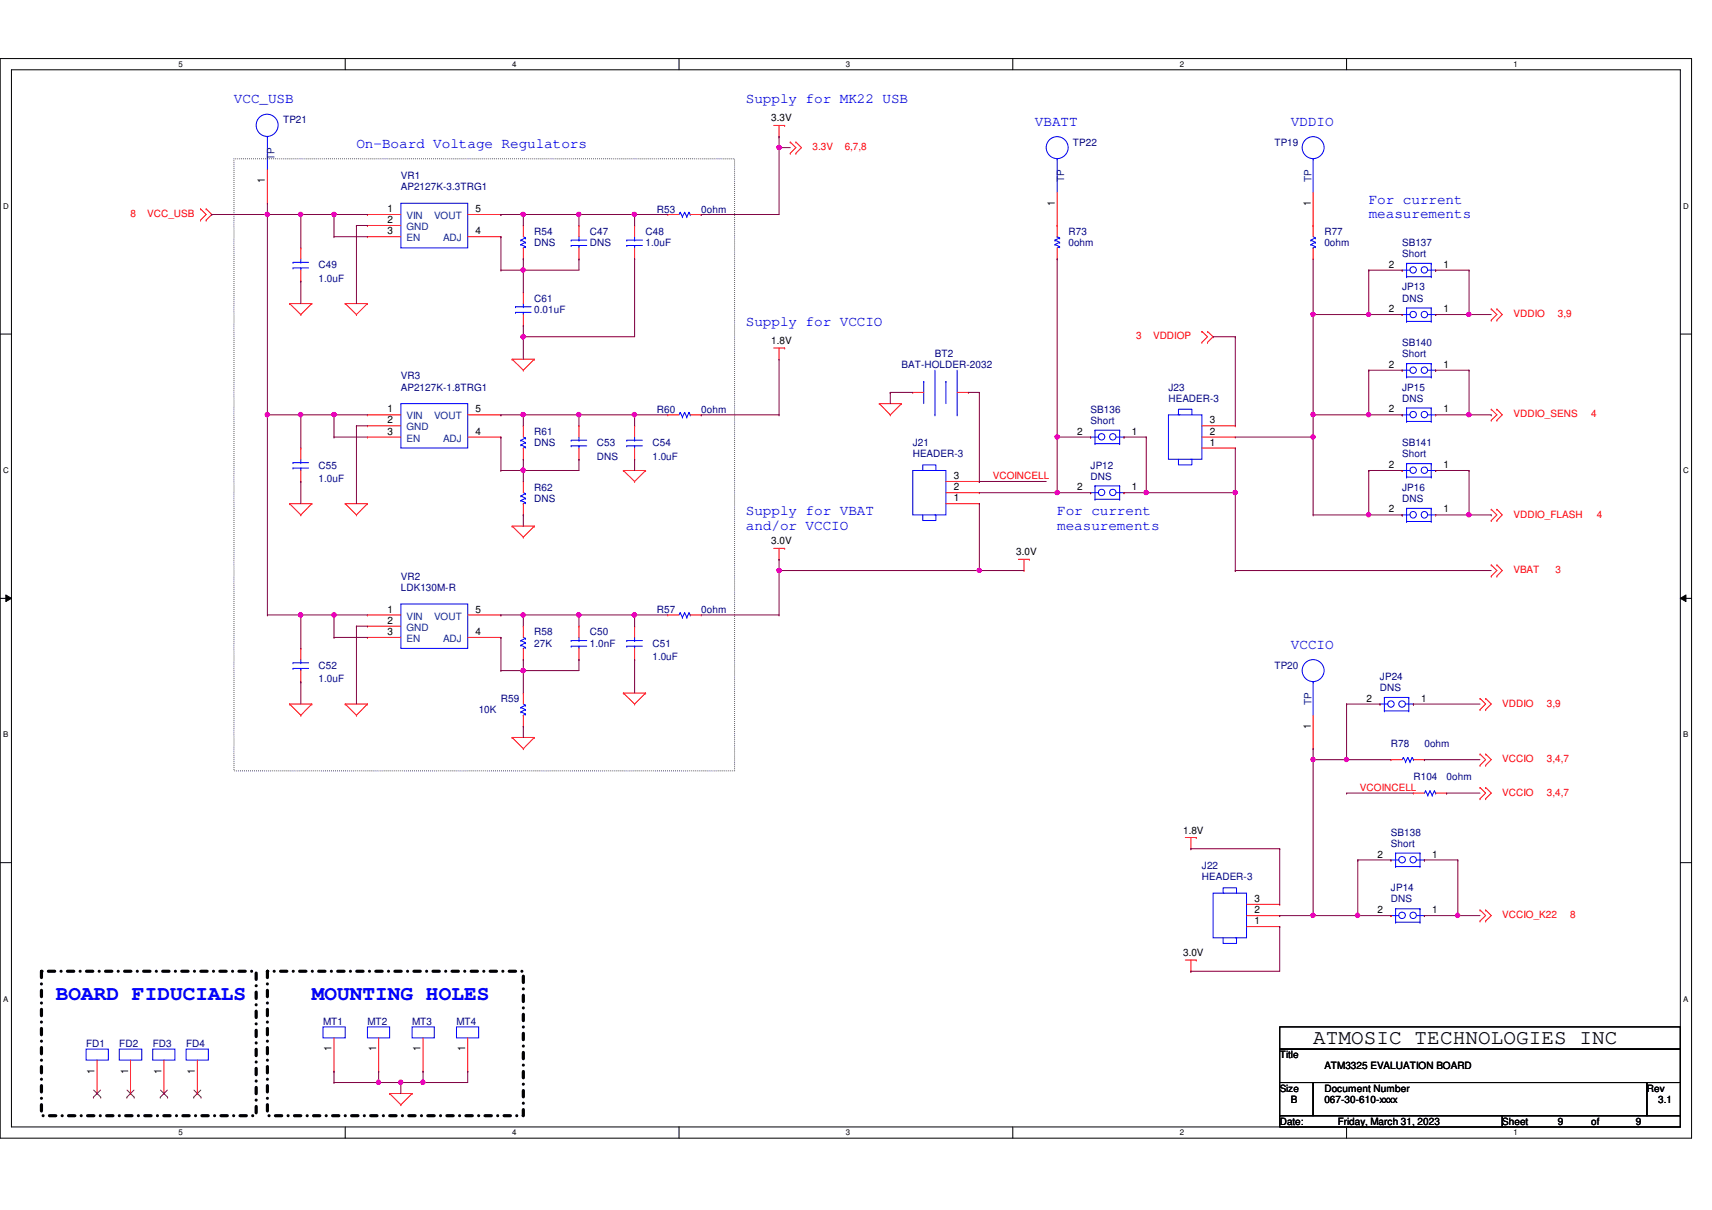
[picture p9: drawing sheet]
<svg xmlns="http://www.w3.org/2000/svg" width="297mm" height="210mm" viewBox="0 0 297 210" stroke-linecap="round" stroke-linejoin="round" font-family="sans-serif">
<path d="M0 10.2h293.5v187.2h-293.5zM2 12.1h289.5v183.4h-289.5z" fill="none" stroke="#000" stroke-width=".17"/>
<g fill="#fff">
<path d="M30.9 10.4h.8v1.5h-.8z"/>
<path d="M30.9 195.7h.8v1.5h-.8z"/>
</g>
<path d="M59.9 10.2v1.9M59.9 195.5v1.9" fill="none" stroke="#000" stroke-width=".17"/>
<g fill="#fff">
<path d="M88.9 10.4h.7v1.5h-.7z"/>
<path d="M88.9 195.7h.7v1.5h-.7z"/>
</g>
<path d="M117.8 10.2v1.9M117.8 195.5v1.9" fill="none" stroke="#000" stroke-width=".17"/>
<g fill="#fff">
<path d="M146.8 10.4h.7v1.5h-.7z"/>
<path d="M146.8 195.7h.7v1.5h-.7z"/>
</g>
<path d="M175.7 10.2v1.9M175.7 195.5v1.9" fill="none" stroke="#000" stroke-width=".17"/>
<g fill="#fff">
<path d="M204.7 10.4h.7v1.5h-.7z"/>
<path d="M204.7 195.7h.7v1.5h-.7z"/>
</g>
<path d="M233.6 10.2v1.9M233.6 195.5v1.9" fill="none" stroke="#000" stroke-width=".17"/>
<g fill="#fff">
<path d="M262.6 10.4h.8v1.5h-.8z"/>
<path d="M262.6 195.7h.8v1.5h-.8z"/>
<path d="M.5 35h1v1.5h-1z"/>
<path d="M292.1 35h.9v1.5h-.9z"/>
<path d="M.5 80.9h1v1.5h-1z"/>
<path d="M292.1 80.9h.9v1.5h-.9z"/>
</g>
<path d="M0 58h2M291.5 58h2" fill="none" stroke="#000" stroke-width=".17"/>
<g fill="#fff">
<path d="M.5 126.7h.9v1.5h-.9z"/>
<path d="M292.1 126.7h.8v1.5h-.8z"/>
</g>
<path d="M0 103.8h2M1 103.2l1 .6-1 .6zM291.5 103.8l1-.6v1.2zM291.5 103.8h2" fill="none" stroke="#000" stroke-width=".17"/>
<path d="M1 103.2l1 .6-1 .6zM291.5 103.8l1-.6v1.2z" fill="#000"/>
<g fill="#fff">
<path d="M.5 172.6h.9v1.5h-.9z"/>
<path d="M292.1 172.6h.8v1.5h-.8z"/>
</g>
<path d="M0 149.6h2M291.5 149.6h2M222 178.1h69.5v3.9h-69.5zM222 182h69.5v5.8h-69.5zM222 187.8h5.8v5.7h-5.8zM222 193.5h38.6v2h-38.6zM227.8 187.8h57.9v5.7h-57.9zM260.6 193.5h30.9v2h-30.9zM285.7 187.8h5.8v5.7h-5.8z" fill="none" stroke="#000" stroke-width=".17"/>
<path d="M7.2 168.5h37.2v25h-37.2zM46.4 168.5h44.4v25h-44.4z" fill="none" stroke="#000" stroke-width=".55" stroke-dasharray="1.1 1.1 0 1.1"/>
<path d="M40.6 27.6h86.9v106.1h-86.9z" fill="none" stroke="#000" stroke-width=".17" stroke-dasharray="0 .3"/>
<g fill="none" stroke="#f00" stroke-width=".17">
<path d="M34.8 36.2h.1M34.8 38.2h.1M34.8 36.2l1 1-1 1M35.8 38.2h.1M35.8 36.2h.1M35.8 36.2l.9 1-.9 1M46.4 35.3h.1M46.4 29.5v5.8M63.8 37.2h.1M63.8 39.1h.1M63.8 37.2h5.8M63.8 39.1h5.8"/>
<path d="M81.1 37.2h5.8M86.9 37.2h.1M90.8 39.1h.1M90.8 39.1v2M100.5 39.1h.1M100.5 39.1v2M110.1 39.1h.1M110.1 39.1v2M115.9 37.2h.1M115.9 37.2h1.9M119.8 37.2h1.9M121.7 37.2h.1"/>
<path d="M134.2 21.8h1.9M135.2 23.7h.1M135.2 21.8v1.9M136.1 21.8h.1M137.1 26.6h.1M137.1 24.6h.1M137.1 24.6l1 1-1 1M138.1 26.6h.1M138.1 24.6h.1M138.1 24.6l1 1-1 1M183.4 39.1h.1M183.4 33.4v7.7"/>
<path d="M227.8 39.1h.1M227.8 33.4v7.7M50.2 52.7h.1M50.2 52.7h3.9M50.2 52.7l2 1.9M52.2 54.6h.1M52.2 48.8h.1M52.2 43h.1M52.2 43v1.9M52.2 46.9v1.9M54.1 52.7h.1M54.1 52.7l-1.9 1.9"/>
<path d="M59.9 52.7h.1M59.9 52.7h3.9M59.9 52.7l1.9 1.9M61.8 54.6h.1M63.8 52.7h.1M63.8 41.1h.1M63.8 52.7l-2 1.9M63.8 41.1h5.8M81.1 41.1h5.8M86.9 41.1h.1M90.8 44.9h.1M90.8 56.5h.1"/>
<path d="M90.8 50.7h.1M90.8 43v1.9M90.8 50.7v2M90.8 54.6v1.9M100.5 44.9h.1M100.5 43v1.9M110.1 44.9h.1M110.1 43v1.9M183.4 44.9h.1M183.4 43v1.9M208.5 57.5h.1M208.5 59.4h.1"/>
<path d="M208.5 57.5l1 .9-1 1M209.5 59.4h.1M209.5 57.5h.1M209.5 57.5l1 .9-1 1M227.8 44.9h.1M227.8 43v1.9M243.3 54.6h.1M243.3 46.9h.1M249.1 54.6h.1M249.1 46.9h.1M258.7 55.5h.1M258.7 53.6h.1"/>
<path d="M258.7 53.6l1 1-1 .9M259.7 55.5h.1M259.7 53.6h.1M259.7 53.6l.9 1-.9 .9M52.2 77.7h.1M52.2 77.7v2M63.8 72h.1M63.8 73.9h.1M63.8 75.8h.1M63.8 72h5.8M63.8 73.9h5.8M63.8 75.8h5.8"/>
<path d="M81.1 72h5.8M81.1 75.8h5.8M86.9 75.8h.1M86.9 72h.1M88.9 62.3h.1M88.9 62.3h3.8M88.9 62.3l1.9 1.9M90.8 64.2h.1M90.8 73.9h.1M90.8 79.7h.1M90.8 73.9v1.9M90.8 77.7v2"/>
<path d="M92.7 62.3h.1M92.7 62.3l-1.9 1.9M100.5 79.7h.1M100.5 73.9h.1M100.5 73.9v1.9M100.5 77.7v2M110.1 79.7h.1M110.1 73.9h.1M110.1 73.9v1.9M110.1 77.7v2M115.9 72h.1M115.9 72h1.9"/>
<path d="M119.8 72h1.9M121.7 72h.1M134.2 60.4h1.9M135.2 62.3h.1M135.2 60.4v1.9M136.1 60.4h.1M152.6 70h.1M152.6 70h3.8M152.6 70l1.9 2M154.5 72h.1M156.4 70h.1M156.4 70l-1.9 2"/>
<path d="M158.4 68.1h.1M158.4 68.1h1.9M166.1 68.1h1.9M168 68.1h.1M189.2 75.8h.1M195 75.8h.1M208.5 73.9h5.8M208.5 75.8h5.8M208.5 77.7h5.8M214.3 77.7h.1M214.3 75.8h.1M214.3 73.9h.1"/>
<path d="M243.3 72h.1M243.3 64.2h.1M249.1 72h.1M249.1 64.2h.1M258.7 72.9h.1M258.7 71h.1M258.7 71l1 1-1 .9M259.7 72.9h.1M259.7 71h.1M259.7 71l.9 1-.9 .9M50.2 87.4h.1M50.2 87.4h3.9"/>
<path d="M50.2 87.4l2 1.9M52.2 89.3h.1M52.2 83.5h.1M52.2 81.6v1.9M54.1 87.4h.1M54.1 87.4l-1.9 1.9M59.9 87.4h.1M59.9 87.4h3.9M59.9 87.4l1.9 1.9M61.8 89.3h.1M63.8 87.4h.1M63.8 87.4l-2 1.9"/>
<path d="M88.9 91.3h.1M88.9 91.3h3.8M88.9 91.3l1.9 1.9M90.8 93.2h.1M90.8 83.5h.1M90.8 89.3h.1M90.8 83.5v2M90.8 87.4v1.9M92.7 91.3h.1M92.7 91.3l-1.9 1.9M108.2 81.6h.1M108.2 81.6h3.8"/>
<path d="M108.2 81.6l1.9 1.9M110.1 83.5h.1M112 81.6h.1M112 81.6l-1.9 1.9M134.2 95.1h1.9M135.2 97h.1M135.2 95.1v1.9M136.1 95.1h.1M164.1 87.4h5.8M164.1 85.5h5.8M164.1 83.5h5.8M169.9 87.4h.1"/>
<path d="M169.9 85.5h.1M169.9 83.5h.1M176.7 97h1.9M177.7 99h.1M177.7 97v2M178.6 97h.1M189.2 85.5h.1M195 85.5h.1M243.3 89.3h.1M243.3 81.6h.1M249.1 89.3h.1M249.1 81.6h.1"/>
<path d="M258.7 90.3h.1M258.7 88.3h.1M258.7 99.9h.1M258.7 98h.1M258.7 88.3l1 1-1 1M258.7 98l1 1-1 .9M259.7 90.3h.1M259.7 88.3h.1M259.7 99.9h.1M259.7 98h.1M259.7 88.3l.9 1-.9 1M259.7 98l.9 1-.9 .9"/>
<path d="M52.2 118.3h.1M52.2 112.5h.1M52.2 112.5v1.9M52.2 116.3v2M63.8 106.7h.1M63.8 108.6h.1M63.8 110.6h.1M63.8 106.7h5.8M63.8 108.6h5.8M63.8 110.6h5.8M81.1 106.7h5.8M81.1 110.6h5.8"/>
<path d="M86.9 110.6h.1M86.9 106.7h.1M90.8 108.6h.1M90.8 114.4h.1M90.8 108.6v2M90.8 112.5v1.9M100.5 114.4h.1M100.5 108.6h.1M100.5 108.6v2M100.5 112.5v1.9M110.1 114.4h.1M110.1 108.6h.1"/>
<path d="M110.1 108.6v2M110.1 112.5v1.9M115.9 106.7h.1M115.9 106.7h1.9M119.8 106.7h1.9M121.7 106.7h.1M50.2 122.1h.1M50.2 122.1h3.9M50.2 122.1l2 2M52.2 124.1h.1M54.1 122.1h.1M54.1 122.1l-1.9 2"/>
<path d="M59.9 122.1h.1M59.9 122.1h3.9M59.9 122.1l1.9 2M61.8 124.1h.1M63.8 122.1h.1M63.8 122.1l-2 2M88.9 127.9h.1M88.9 127.9h3.8M88.9 127.9l1.9 2M90.8 129.9h.1M90.8 120.2h.1M90.8 126h.1"/>
<path d="M90.8 120.2v1.9M90.8 124.1v1.9M92.7 127.9h.1M92.7 127.9l-1.9 2M108.2 120.2h.1M108.2 120.2h3.8M108.2 120.2l1.9 1.9M110.1 122.1h.1M112 120.2h.1M112 120.2l-1.9 1.9M227.8 129.9h.1M227.8 124.1v5.8"/>
<path d="M239.4 122.1h.1M241.3 131.8h.1M241.3 131.8h2M245.2 122.1h.1M245.2 137.6h.1M245.2 137.6h1.9M245.2 131.8h1.9M247.1 131.8h.1M249.1 137.6h1.9M251 137.6h.1M256.8 123.1h.1M256.8 121.2h.1"/>
<path d="M256.8 132.8h.1M256.8 130.8h.1M256.8 138.6h.1M256.8 136.6h.1M256.8 121.2l1 .9-1 1M256.8 130.8l1 1-1 1M256.8 136.6l1 1-1 1M257.8 123.1h.1M257.8 121.2h.1M257.8 132.8h.1M257.8 130.8h.1M257.8 138.6h.1"/>
<path d="M257.8 136.6h.1M257.8 121.2l.9 .9-.9 1M257.8 130.8l.9 1-.9 1M257.8 136.6l.9 1-.9 1M205.7 145.3h1.9M206.6 147.2h.1M206.6 145.3v1.9M207.6 145.3h.1M216.3 158.8h5.7M216.3 156.9h5.7M222 158.8h.1M222 156.9h.1"/>
<path d="M241.3 149.2h.1M241.3 158.8h.1M247.1 149.2h.1M247.1 158.8h.1M256.8 159.8h.1M256.8 157.9h.1M256.8 157.9l1 .9-1 1M257.8 159.8h.1M257.8 157.9h.1M257.8 157.9l.9 .9-.9 1M205.7 166.5h1.9M206.6 168.5h.1"/>
<path d="M206.6 166.5v2M207.6 166.5h.1M216.3 160.7h5.7M222 160.7h.1M16.8 189.7h.1M16.8 183.9v5.8M22.6 189.7h.1M22.6 183.9v5.8M28.4 189.7h.1M28.4 183.9v5.8M34.2 189.7h.1M34.2 183.9v5.8"/>
<path d="M58 185.8h.1M58 180v5.8M65.7 185.8h.1M65.7 180v5.8M67.6 189.7h.1M67.6 189.7h3.9M67.6 189.7l2 1.9M69.6 191.6h.1M71.5 189.7h.1M71.5 189.7l-1.9 1.9M73.4 185.8h.1M73.4 180v5.8"/>
<path d="M81.1 185.8h.1M81.1 180v5.8"/>
</g>
<g fill="none" stroke="#00f" stroke-width=".17">
<path d="M46.4 23.7h.1M46.4 23.7v5.8M69.6 35.3h11.5v7.7h-11.5zM118 36.8h.1M118 36.8l-.2 .4M118 36.8l.4 .8M118.4 37.6h.1M118.8 36.8h.1M118.8 36.8l-.4 .8M118.8 36.8l.4 .8M119.2 37.6h.1M119.5 36.8h.1"/>
<path d="M119.5 36.8l-.3 .8M119.5 36.8l.3 .4M119.8 37.2h.1M183.4 27.6h.1M183.4 27.6v5.8M227.8 27.6h.1M227.8 27.6v5.8M50.8 45.5h.1M50.8 46.5h.1M50.8 45.5h2.7M50.8 46.5h2.7M52.2 46.5h.1"/>
<path d="M52.2 45.5h.1M52.2 44.9v.6M52.2 46.5v.4M89.4 53.2h.1M89.4 54.2h.1M89.4 53.2h2.8M89.4 54.2h2.8M90.4 41.7h.1M90.4 42.4h.1M90.4 41.7l.8 .3M90.4 42.4l.8 .4M90.8 43h.1"/>
<path d="M90.8 54.2h.1M90.8 53.2h.1M90.8 41.1l.4 .2M90.8 52.7v.5M90.8 54.2v.4M91.2 41.3h.1M91.2 42h.1M91.2 42.8h.1M91.2 41.3l-.8 .4M91.2 42l-.8 .4M91.2 42.8l-.4 .2M99.1 41.7h.1"/>
<path d="M99.1 42.6h.1M99.1 41.7h2.7M99.1 42.6h2.7M100.5 42.6h.1M100.5 41.7h.1M100.5 41.1v.6M100.5 42.6v.4M108.8 41.7h.1M108.8 42.6h.1M108.8 41.7h2.7M108.8 42.6h2.7M110.1 42.6h.1"/>
<path d="M110.1 41.7h.1M110.1 41.1v.6M110.1 42.6v.4M183 42.4h.1M183 41.7h.1M183 42.4l.9 .4M183 41.7l.9 .3M183.4 41.1h.1M183.4 41.1l.5 .2M183.9 42.8h.1M183.9 42h.1M183.9 41.3h.1"/>
<path d="M183.9 42.8l-.5 .2M183.9 42l-.9 .4M183.9 41.3l-.9 .4M227.5 41.7h.1M227.5 42.4h.1M227.5 41.7l.7 .3M227.5 42.4l.7 .4M227.8 43h.1M227.8 41.1l.4 .2M228.2 41.3h.1M228.2 42h.1M228.2 42.8h.1"/>
<path d="M228.2 41.3l-.7 .4M228.2 42l-.7 .4M228.2 42.8l-.4 .2M243.3 54.6h.1M243.3 46.9h.1M243.3 54.6h1.3M243.3 46.9h1.3M244 55.8h.1M244 53.4h.1M244 48h.1M244 45.7h.1M244 55.8h4.3"/>
<path d="M244 45.7v2.3M244 53.4v2.4M244 53.4h4.3M244 48h4.3M244 45.7h4.3M247.7 54.6h1.4M247.7 46.9h1.4M248.3 55.8h.1M248.3 53.4h.1M248.3 48h.1M248.3 45.7h.1M248.3 45.7v2.3"/>
<path d="M248.3 53.4v2.4M249.1 54.6h.1M249.1 46.9h.1M52.2 79.7v.6M69.6 70h11.5v7.7h-11.5zM90.4 76.4h.1M90.4 77.2h.1M90.4 76.4l.8 .4M90.4 77.2l.8 .4M90.8 77.7h.1M90.8 75.8l.4 .2M91.2 76h.1"/>
<path d="M91.2 76.8h.1M91.2 77.6h.1M91.2 76l-.8 .4M91.2 76.8l-.8 .4M91.2 77.6l-.4 .1M99.1 76.4h.1M99.1 77.3h.1M99.1 76.4h2.7M99.1 77.3h2.7M100.5 77.3h.1M100.5 76.4h.1M100.5 75.8v.6"/>
<path d="M100.5 77.3v.4M108.8 76.4h.1M108.8 77.3h.1M108.8 76.4h2.7M108.8 77.3h2.7M110.1 77.3h.1M110.1 76.4h.1M110.1 75.8v.6M110.1 77.3v.4M118 71.5h.1M118 71.5l-.2 .5M118 71.5l.4 .8"/>
<path d="M118.4 72.3h.1M118.8 71.5h.1M118.8 71.5l-.4 .8M118.8 71.5l.4 .8M119.2 72.3h.1M119.5 71.5h.1M119.5 71.5l-.3 .8M119.5 71.5l.3 .5M119.8 72h.1M160.3 66.2h.1M160.3 66.2v3.8M162.2 72h.1"/>
<path d="M162.2 64.2v7.8M164.1 66.2h.1M164.1 66.2v3.8M166.1 72h.1M166.1 64.2v7.8M189.2 75.8h.1M189.2 75.8h1.4M190 77h.1M190 74.6h.1M190 74.6v2.4M190 77h4.3M190 74.6h4.3"/>
<path d="M193.7 75.8h1.3M194.3 77h.1M194.3 74.6h.1M194.3 74.6v2.4M195 75.8h.1M202.7 72h5.8v7.7h-5.8zM204.5 79.7v.9h2.3v-.9h-.2M204.7 72h-.2v-1h2.3v1M243.3 72h.1M243.3 64.2h.1M243.3 72h1.3M243.3 64.2h1.3"/>
<path d="M244 73.1h.1M244 70.8h.1M244 65.4h.1M244 63.1h.1M244 63.1v2.3M244 70.8v2.3M244 73.1h4.3M244 70.8h4.3M244 65.4h4.3M244 63.1h4.3M247.7 72h1.4M247.7 64.2h1.4"/>
<path d="M248.3 73.1h.1M248.3 70.8h.1M248.3 65.4h.1M248.3 63.1h.1M248.3 63.1v2.3M248.3 70.8v2.3M249.1 72h.1M249.1 64.2h.1M50.8 80.3h.1M50.8 81.2h.1M50.8 80.3h2.7M50.8 81.2h2.7"/>
<path d="M52.2 81.2h.1M52.2 80.3h.1M52.2 81.2v.4M90.4 86h.1M90.4 86.8h.1M90.4 86l.8 .4M90.4 86.8l.8 .4M90.8 87.4h.1M90.8 85.5l.4 .1M91.2 85.6h.1M91.2 86.4h.1M91.2 87.2h.1"/>
<path d="M91.2 85.6l-.8 .4M91.2 86.4l-.8 .4M91.2 87.2l-.4 .2M158.4 81.6h5.7v7.7h-5.7zM160.1 89.3v1h2.3v-1h-.2M160.3 81.6h-.2v-1h2.3v1M189.2 85.5h.1M189.2 85.5h1.4M190 86.6h.1M190 84.3h.1M190 86.6h4.3M190 84.3v2.3"/>
<path d="M190 84.3h4.3M193.7 85.5h1.3M194.3 86.6h.1M194.3 84.3h.1M194.3 84.3v2.3M195 85.5h.1M243.3 89.3h.1M243.3 81.6h.1M243.3 89.3h1.3M243.3 81.6h1.3M244 90.5h.1M244 88.2h.1"/>
<path d="M244 82.8h.1M244 80.4h.1M244 80.4v2.4M244 88.2v2.3M244 90.5h4.3M244 88.2h4.3M244 82.8h4.3M244 80.4h4.3M247.7 89.3h1.4M247.7 81.6h1.4M248.3 90.5h.1M248.3 88.2h.1"/>
<path d="M248.3 82.8h.1M248.3 80.4h.1M248.3 80.4v2.4M248.3 88.2v2.3M249.1 89.3h.1M249.1 81.6h.1M50.8 115h.1M50.8 116h.1M50.8 115h2.7M50.8 116h2.7M52.2 116h.1M52.2 115h.1"/>
<path d="M52.2 114.4v.6M52.2 116v.3M69.6 104.8h11.5v7.7h-11.5zM90.4 111.1h.1M90.4 111.9h.1M90.4 111.1l.8 .4M90.4 111.9l.8 .4M90.8 112.5h.1M90.8 110.6l.4 .1M91.2 110.7h.1M91.2 111.5h.1M91.2 112.3h.1"/>
<path d="M91.2 110.7l-.8 .4M91.2 111.5l-.8 .4M91.2 112.3l-.4 .2M99.1 111.1h.1M99.1 112.1h.1M99.1 111.1h2.7M99.1 112.1h2.7M100.5 112.1h.1M100.5 111.1h.1M100.5 110.6v.5M100.5 112.1v.4M108.8 111.1h.1"/>
<path d="M108.8 112.1h.1M108.8 111.1h2.7M108.8 112.1h2.7M110.1 112.1h.1M110.1 111.1h.1M110.1 110.6v.5M110.1 112.1v.4M118 106.3h.1M118 106.3l-.2 .4M118 106.3l.4 .8M118.4 107.1h.1M118.8 106.3h.1"/>
<path d="M118.8 106.3l-.4 .8M118.8 106.3l.4 .8M119.2 107.1h.1M119.5 106.3h.1M119.5 106.3l-.3 .8M119.5 106.3l.3 .4M119.8 106.7h.1M227.8 118.3h.1M227.8 118.3v5.8M90.4 122.7h.1M90.4 123.5h.1M90.4 122.7l.8 .4"/>
<path d="M90.4 123.5l.8 .4M90.8 124.1h.1M90.8 122.1l.4 .2M91.2 122.3h.1M91.2 123.1h.1M91.2 123.9h.1M91.2 122.3l-.8 .4M91.2 123.1l-.8 .4M91.2 123.9l-.4 .2M239.4 122.1h.1M239.4 122.1h1.4M240.2 123.3h.1"/>
<path d="M240.2 121h.1M240.2 123.3h4.2M240.2 121v2.3M240.2 121h4.2M243.5 131.4h.1M243.5 131.4l-.2 .4M243.5 131.4l.4 .8M243.9 132.2h.1M243.9 122.1h1.3M244.3 131.4h.1M244.3 131.4l-.4 .8M244.3 131.4l.3 .8"/>
<path d="M244.4 123.3h.1M244.4 121h.1M244.4 121v2.3M244.6 132.2h.1M245 131.4h.1M245 131.4l-.4 .8M245 131.4l.2 .4M245.2 122.1h.1M245.2 131.8h.1M247.4 137.2h.1M247.4 137.2l-.3 .4M247.4 137.2l.3 .8"/>
<path d="M247.7 138h.1M248.1 137.2h.1M248.1 137.2l-.4 .8M248.1 137.2l.4 .8M248.5 138h.1M248.9 137.2h.1M248.9 137.2l-.4 .8M248.9 137.2l.2 .4M249.1 137.6h.1M210.5 154.9h5.8v7.8h-5.8zM212.4 154.9h-.2v-.9h2.3v.9M241.3 149.2h.1"/>
<path d="M241.3 158.8h.1M241.3 149.2h1.4M241.3 158.8h1.4M242.1 150.3h.1M242.1 148h.1M242.1 160h.1M242.1 157.6h.1M242.1 150.3h4.3M242.1 148v2.3M242.1 157.6v2.4M242.1 148h4.3M242.1 160h4.3"/>
<path d="M242.1 157.6h4.3M245.8 149.2h1.3M245.8 158.8h1.3M246.4 150.3h.1M246.4 148h.1M246.4 160h.1M246.4 157.6h.1M246.4 148v2.3M246.4 157.6v2.4M247.1 149.2h.1M247.1 158.8h.1M56 178.1h3.9v1.9h-3.9z"/>
<path d="M63.8 178.1h3.8v1.9h-3.8zM71.5 178.1h3.8v1.9h-3.8zM79.2 178.1h3.9v1.9h-3.9zM212.2 162.7v1h2.3v-1h-.2M14.9 182h3.9v1.9h-3.9zM20.7 182h3.9v1.9h-3.9zM26.5 182h3.8v1.9h-3.8zM32.3 182h3.8v1.9h-3.8z"/>
<circle cx="46.3" cy="21.7" r="1.92"/>
<circle cx="183.4" cy="25.6" r="1.9"/>
<circle cx="227.8" cy="25.6" r="1.9"/>
<circle cx="245.2" cy="46.8" r=".56"/>
<circle cx="245.2" cy="54.6" r=".56"/>
<circle cx="247.1" cy="54.6" r=".56"/>
<circle cx="247.1" cy="46.8" r=".56"/>
<circle cx="191.1" cy="75.8" r=".56"/>
<circle cx="193.1" cy="75.8" r=".56"/>
<circle cx="245.2" cy="71.9" r=".56"/>
<circle cx="245.2" cy="64.2" r=".56"/>
<circle cx="247.1" cy="71.9" r=".56"/>
<circle cx="247.1" cy="64.2" r=".56"/>
<circle cx="191.1" cy="85.4" r=".56"/>
<circle cx="193.1" cy="85.4" r=".56"/>
<circle cx="245.2" cy="89.3" r=".56"/>
<circle cx="245.2" cy="81.6" r=".56"/>
<circle cx="247.1" cy="89.3" r=".56"/>
<circle cx="247.1" cy="81.6" r=".56"/>
<circle cx="227.8" cy="116.3" r="1.9"/>
<circle cx="241.3" cy="122.1" r=".56"/>
<circle cx="243.3" cy="122.1" r=".56"/>
<circle cx="243.3" cy="149.2" r=".56"/>
<circle cx="243.3" cy="158.8" r=".56"/>
<circle cx="245.2" cy="149.1" r=".56"/>
<circle cx="245.2" cy="158.8" r=".56"/>
</g>
<g fill="none" stroke="#7f4000" stroke-width=".17">
<path d="M16.2 190.3h.1M16.3 189.1l1.2 1.2M17.4 189.1l-1.2 1.2M17.5 190.3h.1M22 190.3h.1M22.1 189.1l1.2 1.2M23.2 189.1l-1.2 1.2M23.3 190.3h.1M27.8 190.3h.1M27.9 189.1l1.2 1.2M29 189.1l-1.2 1.2M29.1 190.3h.1"/>
<path d="M33.6 190.3h.1M33.7 189.1l1.2 1.2M34.8 189.1l-1.2 1.2M34.9 190.3h.1"/>
</g>
<path d="M58 185.8h.1M58 187.8h.1M58 185.8v2M58 187.8h11.6M65.7 185.8h.1M65.7 187.8h.1M65.7 185.8v2M73.4 185.8h.1M73.4 185.8v2M81.1 185.8h.1M81.1 185.8v2" fill="none" stroke="#7f0040" stroke-width=".17"/>
<circle cx="69.5" cy="187.7" r=".38" fill="#f0f"/>
<circle cx="69.5" cy="187.7" r=".38" fill="none" stroke="#f0f" stroke-width=".17"/>
<circle cx="65.7" cy="187.7" r=".38" fill="#f0f"/>
<circle cx="65.7" cy="187.7" r=".38" fill="none" stroke="#f0f" stroke-width=".17"/>
<path d="M69.6 187.8h.1M69.6 187.8h11.5M69.6 187.8v1.9M73.4 187.8h.1" fill="none" stroke="#7f0040" stroke-width=".17"/>
<circle cx="73.4" cy="187.7" r=".38" fill="#f0f"/>
<circle cx="73.4" cy="187.7" r=".38" fill="none" stroke="#f0f" stroke-width=".17"/>
<path d="M135.2 23.7h.1M135.2 25.6h.1M135.2 23.7v13.5M135.2 25.6h1.9" fill="none" stroke="#7f0040" stroke-width=".17"/>
<circle cx="135.2" cy="25.6" r=".37" fill="#f0f"/>
<circle cx="135.2" cy="25.6" r=".37" fill="none" stroke="#f0f" stroke-width=".17"/>
<path d="M36.7 37.2h.1M36.7 37.2h15.5M46.4 37.2h.1M46.4 35.3v36.7" fill="none" stroke="#7f0040" stroke-width=".17"/>
<circle cx="46.4" cy="37.2" r=".37" fill="#f0f"/>
<circle cx="46.4" cy="37.2" r=".37" fill="none" stroke="#f0f" stroke-width=".17"/>
<path d="M52.2 37.2h.1M52.2 37.2v5.8M52.2 37.2h5.8" fill="none" stroke="#7f0040" stroke-width=".17"/>
<circle cx="58" cy="37.2" r=".37" fill="#f0f"/>
<circle cx="58" cy="37.2" r=".37" fill="none" stroke="#f0f" stroke-width=".17"/>
<circle cx="52.2" cy="37.2" r=".37" fill="#f0f"/>
<circle cx="52.2" cy="37.2" r=".37" fill="none" stroke="#f0f" stroke-width=".17"/>
<path d="M58 37.2h.1M58 37.2h5.8M58 37.2v3.9M86.9 37.2h.1M86.9 37.2h3.9" fill="none" stroke="#7f0040" stroke-width=".17"/>
<circle cx="90.8" cy="37.2" r=".37" fill="#f0f"/>
<circle cx="90.8" cy="37.2" r=".37" fill="none" stroke="#f0f" stroke-width=".17"/>
<path d="M90.8 37.2h.1M90.8 37.2h9.7" fill="none" stroke="#7f0040" stroke-width=".17"/>
<circle cx="100.4" cy="37.2" r=".37" fill="#f0f"/>
<circle cx="100.4" cy="37.2" r=".37" fill="none" stroke="#f0f" stroke-width=".17"/>
<path d="M90.8 37.2h.1M90.8 37.2v1.9M100.5 37.2h.1M100.5 37.2h15.4M100.5 37.2v1.9M110.1 37.2h.1M110.1 37.2v1.9" fill="none" stroke="#7f0040" stroke-width=".17"/>
<circle cx="110.1" cy="37.2" r=".37" fill="#f0f"/>
<circle cx="110.1" cy="37.2" r=".37" fill="none" stroke="#f0f" stroke-width=".17"/>
<g fill="none" stroke="#7f0040" stroke-width=".17">
<path d="M61.8 39.1h.1M61.8 39.1v13.6M61.8 39.1h2M121.7 37.2h.1M121.7 37.2h13.5M58 41.1h.1M58 41.1h5.8M86.9 41.1h.1M86.9 41.1v5.8M90.8 44.9h.1M90.8 44.9v2M100.5 44.9h.1"/>
<path d="M100.5 44.9v2M110.1 44.9h.1M110.1 44.9v13.5M183.4 44.9h.1M183.4 44.9v30.9"/>
</g>
<circle cx="183.4" cy="75.8" r=".37" fill="#f0f"/>
<circle cx="183.4" cy="75.8" r=".37" fill="none" stroke="#f0f" stroke-width=".17"/>
<path d="M86.9 46.9h.1M86.9 46.9h13.6M90.8 46.9h.1M90.8 46.9v3.8M227.8 54.6h.1M227.8 44.9v9.7" fill="none" stroke="#7f0040" stroke-width=".17"/>
<circle cx="90.8" cy="46.8" r=".37" fill="#f0f"/>
<circle cx="90.8" cy="46.8" r=".37" fill="none" stroke="#f0f" stroke-width=".17"/>
<path d="M52.2 48.8h.1M52.2 48.8v3.9M227.8 54.6v17.4M237.5 46.9h.1M237.5 46.9v7.7M237.5 46.9h5.8M249.1 46.9h.1M249.1 46.9h5.8M254.9 46.9h.1M254.9 46.9v7.7M227.8 72h.1" fill="none" stroke="#7f0040" stroke-width=".17"/>
<circle cx="227.8" cy="54.5" r=".37" fill="#f0f"/>
<circle cx="227.8" cy="54.5" r=".37" fill="none" stroke="#f0f" stroke-width=".17"/>
<circle cx="227.8" cy="71.9" r=".38" fill="#f0f"/>
<circle cx="227.8" cy="71.9" r=".38" fill="none" stroke="#f0f" stroke-width=".17"/>
<path d="M227.8 54.6h.1M227.8 54.6h9.7" fill="none" stroke="#7f0040" stroke-width=".17"/>
<circle cx="237.5" cy="54.5" r=".37" fill="#f0f"/>
<circle cx="237.5" cy="54.5" r=".37" fill="none" stroke="#f0f" stroke-width=".17"/>
<path d="M237.5 54.6h.1M237.5 54.6h5.8M249.1 54.6h.1M249.1 54.6h9.6M254.9 54.6h.1" fill="none" stroke="#7f0040" stroke-width=".17"/>
<circle cx="254.9" cy="54.5" r=".37" fill="#f0f"/>
<circle cx="254.9" cy="54.5" r=".37" fill="none" stroke="#f0f" stroke-width=".17"/>
<path d="M90.8 56.5h.1M90.8 58.4h.1M90.8 56.5v5.8" fill="none" stroke="#7f0040" stroke-width=".17"/>
<circle cx="90.8" cy="58.4" r=".38" fill="#f0f"/>
<circle cx="90.8" cy="58.4" r=".38" fill="none" stroke="#f0f" stroke-width=".17"/>
<path d="M90.8 58.4h.1M90.8 58.4h19.3M210.5 58.4h.1M210.5 58.4h3.8M214.3 58.4h.1M214.3 58.4v15.5M135.2 72h.1M135.2 62.3v9.7M237.5 64.2h.1M237.5 64.2h5.8M237.5 64.2v7.8" fill="none" stroke="#7f0040" stroke-width=".17"/>
<circle cx="237.5" cy="71.9" r=".38" fill="#f0f"/>
<circle cx="237.5" cy="71.9" r=".38" fill="none" stroke="#f0f" stroke-width=".17"/>
<g fill="none" stroke="#7f0040" stroke-width=".17">
<path d="M46.4 72h.1M46.4 72v34.7M154.5 68.1h.1M154.5 68.1h3.9M154.5 68.1v1.9M168 68.1h1.9M169.9 68.1h.1M169.9 68.1v15.4M249.1 64.2h.1M249.1 64.2h5.8M254.9 64.2h.1M254.9 64.2v7.8"/>
<path d="M169.9 83.5h.1"/>
</g>
<circle cx="46.4" cy="71.9" r=".38" fill="#f0f"/>
<circle cx="46.4" cy="71.9" r=".38" fill="none" stroke="#f0f" stroke-width=".17"/>
<path d="M46.4 72h.1M46.4 72h5.8M52.2 72h.1M52.2 72v5.7" fill="none" stroke="#7f0040" stroke-width=".17"/>
<circle cx="52.2" cy="71.9" r=".38" fill="#f0f"/>
<circle cx="52.2" cy="71.9" r=".38" fill="none" stroke="#f0f" stroke-width=".17"/>
<path d="M52.2 72h.1M52.2 72h5.8M58 72h.1M58 72v3.8" fill="none" stroke="#7f0040" stroke-width=".17"/>
<circle cx="58" cy="71.9" r=".38" fill="#f0f"/>
<circle cx="58" cy="71.9" r=".38" fill="none" stroke="#f0f" stroke-width=".17"/>
<path d="M58 72h.1M58 72h5.8M86.9 72h.1M86.9 72h3.9" fill="none" stroke="#7f0040" stroke-width=".17"/>
<circle cx="90.8" cy="71.9" r=".38" fill="#f0f"/>
<circle cx="90.8" cy="71.9" r=".38" fill="none" stroke="#f0f" stroke-width=".17"/>
<path d="M90.8 72h.1M90.8 72h19.3M90.8 72v1.9M100.5 72h.1" fill="none" stroke="#7f0040" stroke-width=".17"/>
<circle cx="100.4" cy="71.9" r=".38" fill="#f0f"/>
<circle cx="100.4" cy="71.9" r=".38" fill="none" stroke="#f0f" stroke-width=".17"/>
<path d="M100.5 72h.1M100.5 72v1.9M110.1 72h.1M110.1 72v1.9M110.1 72h5.8" fill="none" stroke="#7f0040" stroke-width=".17"/>
<circle cx="110.1" cy="71.9" r=".38" fill="#f0f"/>
<circle cx="110.1" cy="71.9" r=".38" fill="none" stroke="#f0f" stroke-width=".17"/>
<path d="M121.7 72h.1M121.7 72h13.5M227.8 75.8h.1M237.5 72h.1M243.3 72h.1M243.3 72h-15.5v3.8M249.1 72h9.6M254.9 72h.1M258.7 72h.1" fill="none" stroke="#7f0040" stroke-width=".17"/>
<circle cx="254.8" cy="71.9" r=".38" fill="#f0f"/>
<circle cx="254.8" cy="71.9" r=".38" fill="none" stroke="#f0f" stroke-width=".17"/>
<path d="M58 75.8h.1M58 75.8h5.8M61.8 73.9h.1M61.8 73.9v13.5M61.8 73.9h2M86.9 75.8h.1M86.9 75.8v5.8M183.4 75.8h.1M183.4 75.8h5.8M183.4 75.8v9.7M183.4 85.5h.1" fill="none" stroke="#7f0040" stroke-width=".17"/>
<circle cx="183.4" cy="85.4" r=".37" fill="#f0f"/>
<circle cx="183.4" cy="85.4" r=".37" fill="none" stroke="#f0f" stroke-width=".17"/>
<path d="M195 75.8h3.9M198.9 75.8h.1M198.9 75.8v9.7M198.9 85.5h.1" fill="none" stroke="#7f0040" stroke-width=".17"/>
<circle cx="198.8" cy="85.4" r=".37" fill="#f0f"/>
<circle cx="198.8" cy="85.4" r=".37" fill="none" stroke="#f0f" stroke-width=".17"/>
<path d="M214.3 75.8h13.5M227.8 75.8h.1" fill="none" stroke="#7f0040" stroke-width=".17"/>
<circle cx="227.8" cy="75.8" r=".37" fill="#f0f"/>
<circle cx="227.8" cy="75.8" r=".37" fill="none" stroke="#f0f" stroke-width=".17"/>
<path d="M214.3 77.7v7.8M227.8 75.8v13.5M214.3 85.5h.1M227.8 89.3h.1" fill="none" stroke="#7f0040" stroke-width=".17"/>
<circle cx="214.3" cy="85.4" r=".37" fill="#f0f"/>
<circle cx="214.3" cy="85.4" r=".37" fill="none" stroke="#f0f" stroke-width=".17"/>
<path d="M90.8 79.7h.1M90.8 79.7v3.8M100.5 79.7h.1M100.5 79.7v1.9M110.1 79.7h.1M110.1 79.7v1.9M86.9 81.6h.1M86.9 81.6h3.9M90.8 81.6h.1" fill="none" stroke="#7f0040" stroke-width=".17"/>
<circle cx="90.8" cy="81.6" r=".38" fill="#f0f"/>
<circle cx="90.8" cy="81.6" r=".38" fill="none" stroke="#f0f" stroke-width=".17"/>
<path d="M90.8 81.6h.1M90.8 81.6h9.7M237.5 81.6h.1M237.5 81.6v7.7" fill="none" stroke="#7f0040" stroke-width=".17"/>
<circle cx="237.5" cy="89.3" r=".37" fill="#f0f"/>
<circle cx="237.5" cy="89.3" r=".37" fill="none" stroke="#f0f" stroke-width=".17"/>
<g fill="none" stroke="#7f0040" stroke-width=".17">
<path d="M52.2 83.5h.1M52.2 83.5v3.9M90.8 89.3h.1M90.8 89.3v2M169.9 87.4h.1M169.9 85.5h19.3M169.9 87.4v11.6M183.4 85.5h.1M189.2 85.5h.1M195 85.5h19.3M198.9 85.5h.1M214.3 85.5h.1"/>
<path d="M214.3 99h.1M214.3 85.5v13.5M227.8 89.3h15.5M237.5 81.6h.1M237.5 89.3h.1M237.5 81.6h5.8M243.3 89.3h.1M249.1 81.6h.1M249.1 81.6h5.8M249.1 89.3h9.6M254.9 81.6h.1M254.9 89.3h.1"/>
<path d="M254.9 81.6v7.7M258.7 89.3h.1"/>
</g>
<circle cx="254.9" cy="89.3" r=".37" fill="#f0f"/>
<circle cx="254.9" cy="89.3" r=".37" fill="none" stroke="#f0f" stroke-width=".17"/>
<path d="M135.2 97h.1M135.2 99h.1M135.2 97v9.7M169.9 99h.1M169.9 99h7.8M214.3 99h.1M214.3 99h44.4M46.4 106.7h.1M46.4 106.7h11.6M52.2 106.7h.1M52.2 106.7v5.8" fill="none" stroke="#7f0040" stroke-width=".17"/>
<circle cx="52.2" cy="106.7" r=".38" fill="#f0f"/>
<circle cx="52.2" cy="106.7" r=".38" fill="none" stroke="#f0f" stroke-width=".17"/>
<path d="M58 106.7h.1M58 106.7v3.9M58 106.7h5.8" fill="none" stroke="#7f0040" stroke-width=".17"/>
<circle cx="58" cy="106.7" r=".38" fill="#f0f"/>
<circle cx="58" cy="106.7" r=".38" fill="none" stroke="#f0f" stroke-width=".17"/>
<path d="M86.9 106.7h.1M86.9 106.7h13.6M90.8 106.7h.1M90.8 106.7v1.9" fill="none" stroke="#7f0040" stroke-width=".17"/>
<circle cx="90.8" cy="106.7" r=".38" fill="#f0f"/>
<circle cx="90.8" cy="106.7" r=".38" fill="none" stroke="#f0f" stroke-width=".17"/>
<path d="M100.5 106.7h.1M100.5 106.7v1.9M100.5 106.7h9.6" fill="none" stroke="#7f0040" stroke-width=".17"/>
<circle cx="100.4" cy="106.7" r=".38" fill="#f0f"/>
<circle cx="100.4" cy="106.7" r=".38" fill="none" stroke="#f0f" stroke-width=".17"/>
<path d="M110.1 106.7h.1M110.1 106.7h5.8" fill="none" stroke="#7f0040" stroke-width=".17"/>
<circle cx="110.1" cy="106.7" r=".38" fill="#f0f"/>
<circle cx="110.1" cy="106.7" r=".38" fill="none" stroke="#f0f" stroke-width=".17"/>
<g fill="none" stroke="#7f0040" stroke-width=".17">
<path d="M58 110.6h.1M58 110.6h5.8M61.8 108.6h.1M61.8 108.6h2M61.8 108.6v13.5M86.9 110.6h.1M86.9 110.6v5.7M90.8 114.4h.1M90.8 114.4v1.9M110.1 106.7h.1M110.1 106.7v1.9M121.7 106.7h13.5"/>
<path d="M135.2 106.7h.1"/>
</g>
<circle cx="90.8" cy="116.3" r=".38" fill="#f0f"/>
<circle cx="90.8" cy="116.3" r=".38" fill="none" stroke="#f0f" stroke-width=".17"/>
<g fill="none" stroke="#7f0040" stroke-width=".17">
<path d="M52.2 118.3h.1M52.2 118.3v3.8M86.9 116.3h.1M90.8 116.3h.1M90.8 116.3v3.9M100.5 114.4h.1M100.5 114.4v1.9h-13.6M110.1 114.4h.1M110.1 114.4v5.8M90.8 126h.1M90.8 126v1.9M233.6 122.1h.1"/>
<path d="M233.6 122.1v9.7"/>
</g>
<circle cx="233.6" cy="131.8" r=".37" fill="#f0f"/>
<circle cx="233.6" cy="131.8" r=".37" fill="none" stroke="#f0f" stroke-width=".17"/>
<path d="M227.8 129.9h.1M227.8 131.8h.1M227.8 129.9v28.9M233.6 122.1h.1M233.6 122.1h5.8M245.2 122.1h.1M245.2 122.1h11.6" fill="none" stroke="#7f0040" stroke-width=".17"/>
<circle cx="227.8" cy="158.8" r=".38" fill="#f0f"/>
<circle cx="227.8" cy="158.8" r=".38" fill="none" stroke="#f0f" stroke-width=".17"/>
<circle cx="227.8" cy="131.8" r=".37" fill="#f0f"/>
<circle cx="227.8" cy="131.8" r=".37" fill="none" stroke="#f0f" stroke-width=".17"/>
<path d="M227.8 131.8h.1M227.8 131.8h13.5M233.6 131.8h.1M247.1 131.8h.1M247.1 131.8h9.7M206.6 147.2h.1M206.6 147.2h15.4M222 147.2h.1M222 147.2v9.7M235.6 149.2h.1M235.6 149.2h5.7M235.6 149.2v9.6" fill="none" stroke="#7f0040" stroke-width=".17"/>
<circle cx="235.5" cy="158.8" r=".38" fill="#f0f"/>
<circle cx="235.5" cy="158.8" r=".38" fill="none" stroke="#f0f" stroke-width=".17"/>
<path d="M247.1 149.2h.1M247.1 149.2h5.8M252.9 149.2h.1M252.9 149.2v9.6" fill="none" stroke="#7f0040" stroke-width=".17"/>
<circle cx="252.9" cy="158.8" r=".38" fill="#f0f"/>
<circle cx="252.9" cy="158.8" r=".38" fill="none" stroke="#f0f" stroke-width=".17"/>
<path d="M135.2 99h.1M135.2 99h34.7M222 158.8h.1M222 158.8h19.3M227.8 158.8h.1M235.6 158.8h.1M247.1 158.8h.1M247.1 158.8h9.7M252.9 158.8h.1M206.6 168.5h.1M222 160.7h.1M222 160.7v7.8h-15.4" fill="none" stroke="#7f0040" stroke-width=".17"/>
<circle cx="169.9" cy="98.9" r=".37" fill="#f0f"/>
<circle cx="169.9" cy="98.9" r=".37" fill="none" stroke="#f0f" stroke-width=".17"/>
<circle cx="135.2" cy="98.9" r=".37" fill="#f0f"/>
<circle cx="135.2" cy="98.9" r=".37" fill="none" stroke="#f0f" stroke-width=".17"/>
<path d="M169.9 83.5h.1M169.9 83.5h11.6M233.6 137.6h.1M233.6 137.6h11.6M251 137.6h.1M251 137.6h5.8" fill="none" stroke="#7f0040" stroke-width=".17"/>
<circle cx="69.5" cy="187.7" r=".38" fill="#f0f"/>
<circle cx="69.5" cy="187.7" r=".38" fill="none" stroke="#f0f" stroke-width=".17"/>
<circle cx="65.7" cy="187.7" r=".38" fill="#f0f"/>
<circle cx="65.7" cy="187.7" r=".38" fill="none" stroke="#f0f" stroke-width=".17"/>
<circle cx="73.4" cy="187.7" r=".38" fill="#f0f"/>
<circle cx="73.4" cy="187.7" r=".38" fill="none" stroke="#f0f" stroke-width=".17"/>
<circle cx="135.2" cy="25.6" r=".37" fill="#f0f"/>
<circle cx="135.2" cy="25.6" r=".37" fill="none" stroke="#f0f" stroke-width=".17"/>
<circle cx="46.4" cy="37.2" r=".37" fill="#f0f"/>
<circle cx="46.4" cy="37.2" r=".37" fill="none" stroke="#f0f" stroke-width=".17"/>
<circle cx="58" cy="37.2" r=".37" fill="#f0f"/>
<circle cx="58" cy="37.2" r=".37" fill="none" stroke="#f0f" stroke-width=".17"/>
<circle cx="52.2" cy="37.2" r=".37" fill="#f0f"/>
<circle cx="52.2" cy="37.2" r=".37" fill="none" stroke="#f0f" stroke-width=".17"/>
<circle cx="90.8" cy="37.2" r=".37" fill="#f0f"/>
<circle cx="90.8" cy="37.2" r=".37" fill="none" stroke="#f0f" stroke-width=".17"/>
<circle cx="100.4" cy="37.2" r=".37" fill="#f0f"/>
<circle cx="100.4" cy="37.2" r=".37" fill="none" stroke="#f0f" stroke-width=".17"/>
<circle cx="110.1" cy="37.2" r=".37" fill="#f0f"/>
<circle cx="110.1" cy="37.2" r=".37" fill="none" stroke="#f0f" stroke-width=".17"/>
<circle cx="183.4" cy="75.8" r=".37" fill="#f0f"/>
<circle cx="183.4" cy="75.8" r=".37" fill="none" stroke="#f0f" stroke-width=".17"/>
<circle cx="90.8" cy="46.8" r=".37" fill="#f0f"/>
<circle cx="90.8" cy="46.8" r=".37" fill="none" stroke="#f0f" stroke-width=".17"/>
<circle cx="227.8" cy="54.5" r=".37" fill="#f0f"/>
<circle cx="227.8" cy="54.5" r=".37" fill="none" stroke="#f0f" stroke-width=".17"/>
<circle cx="227.8" cy="71.9" r=".38" fill="#f0f"/>
<circle cx="227.8" cy="71.9" r=".38" fill="none" stroke="#f0f" stroke-width=".17"/>
<circle cx="237.5" cy="54.5" r=".37" fill="#f0f"/>
<circle cx="237.5" cy="54.5" r=".37" fill="none" stroke="#f0f" stroke-width=".17"/>
<circle cx="254.9" cy="54.5" r=".37" fill="#f0f"/>
<circle cx="254.9" cy="54.5" r=".37" fill="none" stroke="#f0f" stroke-width=".17"/>
<circle cx="90.8" cy="58.4" r=".38" fill="#f0f"/>
<circle cx="90.8" cy="58.4" r=".38" fill="none" stroke="#f0f" stroke-width=".17"/>
<circle cx="237.5" cy="71.9" r=".38" fill="#f0f"/>
<circle cx="237.5" cy="71.9" r=".38" fill="none" stroke="#f0f" stroke-width=".17"/>
<circle cx="46.4" cy="71.9" r=".38" fill="#f0f"/>
<circle cx="46.4" cy="71.9" r=".38" fill="none" stroke="#f0f" stroke-width=".17"/>
<circle cx="52.2" cy="71.9" r=".38" fill="#f0f"/>
<circle cx="52.2" cy="71.9" r=".38" fill="none" stroke="#f0f" stroke-width=".17"/>
<circle cx="58" cy="71.9" r=".38" fill="#f0f"/>
<circle cx="58" cy="71.9" r=".38" fill="none" stroke="#f0f" stroke-width=".17"/>
<circle cx="90.8" cy="71.9" r=".38" fill="#f0f"/>
<circle cx="90.8" cy="71.9" r=".38" fill="none" stroke="#f0f" stroke-width=".17"/>
<circle cx="100.4" cy="71.9" r=".38" fill="#f0f"/>
<circle cx="100.4" cy="71.9" r=".38" fill="none" stroke="#f0f" stroke-width=".17"/>
<circle cx="110.1" cy="71.9" r=".38" fill="#f0f"/>
<circle cx="110.1" cy="71.9" r=".38" fill="none" stroke="#f0f" stroke-width=".17"/>
<circle cx="254.8" cy="71.9" r=".38" fill="#f0f"/>
<circle cx="254.8" cy="71.9" r=".38" fill="none" stroke="#f0f" stroke-width=".17"/>
<circle cx="183.4" cy="85.4" r=".37" fill="#f0f"/>
<circle cx="183.4" cy="85.4" r=".37" fill="none" stroke="#f0f" stroke-width=".17"/>
<circle cx="198.8" cy="85.4" r=".37" fill="#f0f"/>
<circle cx="198.8" cy="85.4" r=".37" fill="none" stroke="#f0f" stroke-width=".17"/>
<circle cx="227.8" cy="75.8" r=".37" fill="#f0f"/>
<circle cx="227.8" cy="75.8" r=".37" fill="none" stroke="#f0f" stroke-width=".17"/>
<circle cx="214.3" cy="85.4" r=".37" fill="#f0f"/>
<circle cx="214.3" cy="85.4" r=".37" fill="none" stroke="#f0f" stroke-width=".17"/>
<circle cx="90.8" cy="81.6" r=".38" fill="#f0f"/>
<circle cx="90.8" cy="81.6" r=".38" fill="none" stroke="#f0f" stroke-width=".17"/>
<circle cx="237.5" cy="89.3" r=".37" fill="#f0f"/>
<circle cx="237.5" cy="89.3" r=".37" fill="none" stroke="#f0f" stroke-width=".17"/>
<circle cx="254.9" cy="89.3" r=".37" fill="#f0f"/>
<circle cx="254.9" cy="89.3" r=".37" fill="none" stroke="#f0f" stroke-width=".17"/>
<circle cx="52.2" cy="106.7" r=".38" fill="#f0f"/>
<circle cx="52.2" cy="106.7" r=".38" fill="none" stroke="#f0f" stroke-width=".17"/>
<circle cx="58" cy="106.7" r=".38" fill="#f0f"/>
<circle cx="58" cy="106.7" r=".38" fill="none" stroke="#f0f" stroke-width=".17"/>
<circle cx="90.8" cy="106.7" r=".38" fill="#f0f"/>
<circle cx="90.8" cy="106.7" r=".38" fill="none" stroke="#f0f" stroke-width=".17"/>
<circle cx="100.4" cy="106.7" r=".38" fill="#f0f"/>
<circle cx="100.4" cy="106.7" r=".38" fill="none" stroke="#f0f" stroke-width=".17"/>
<circle cx="110.1" cy="106.7" r=".38" fill="#f0f"/>
<circle cx="110.1" cy="106.7" r=".38" fill="none" stroke="#f0f" stroke-width=".17"/>
<circle cx="90.8" cy="116.3" r=".38" fill="#f0f"/>
<circle cx="90.8" cy="116.3" r=".38" fill="none" stroke="#f0f" stroke-width=".17"/>
<circle cx="233.6" cy="131.8" r=".37" fill="#f0f"/>
<circle cx="233.6" cy="131.8" r=".37" fill="none" stroke="#f0f" stroke-width=".17"/>
<circle cx="227.8" cy="158.8" r=".38" fill="#f0f"/>
<circle cx="227.8" cy="158.8" r=".38" fill="none" stroke="#f0f" stroke-width=".17"/>
<circle cx="227.8" cy="131.8" r=".37" fill="#f0f"/>
<circle cx="227.8" cy="131.8" r=".37" fill="none" stroke="#f0f" stroke-width=".17"/>
<circle cx="235.5" cy="158.8" r=".38" fill="#f0f"/>
<circle cx="235.5" cy="158.8" r=".38" fill="none" stroke="#f0f" stroke-width=".17"/>
<circle cx="252.9" cy="158.8" r=".38" fill="#f0f"/>
<circle cx="252.9" cy="158.8" r=".38" fill="none" stroke="#f0f" stroke-width=".17"/>
<circle cx="169.9" cy="98.9" r=".37" fill="#f0f"/>
<circle cx="169.9" cy="98.9" r=".37" fill="none" stroke="#f0f" stroke-width=".17"/>
<circle cx="135.2" cy="98.9" r=".37" fill="#f0f"/>
<circle cx="135.2" cy="98.9" r=".37" fill="none" stroke="#f0f" stroke-width=".17"/>
<g font-size="3.6" fill="#00f">
<text x="9.7" y="173.4">BOARD FIDUCIALS</text>
<text x="54.1" y="173.4">MOUNTING HOLES</text>
</g>
<text font-size="3.6" x="227.8" y="181.1">ATMOSIC TECHNOLOGIES INC</text>
<g font-size="2.5" fill="#00f">
<text x="40.6" y="17.9">VCC_USB</text>
<text x="129.4" y="17.9">Supply for MK22 USB</text>
<text x="179.6" y="21.8">VBATT</text>
<text x="224" y="21.8">VDDIO</text>
<text x="61.8" y="25.7">On-Board Voltage Regulators</text>
<text x="237.5" y="35.3">For current</text>
<text x="237.5" y="37.8">measurements</text>
<text x="129.4" y="56.6">Supply for VCCIO</text>
<text x="129.4" y="89.4">Supply for VBAT</text>
<text x="183.4" y="89.4">For current</text>
<text x="129.4" y="91.9">and/or VCCIO</text>
<text x="183.4" y="91.9">measurements</text>
<text x="224" y="112.6">VCCIO</text>
</g>
<g font-size="1.7" fill="#00007f">
<text x="49.1" y="21.4">TP21</text>
<text x="186.1" y="25.3">TP22</text>
<text x="221.1" y="25.3">TP19</text>
<text x="69.6" y="31.1">VR1</text>
<text x="69.6" y="33">AP2127K-3.3TRG1</text>
<text x="92.7" y="40.7">R54</text>
<text x="102.4" y="40.7">C47</text>
<text x="112" y="40.7">C48</text>
<text x="114" y="36.9">R53</text>
<text x="121.7" y="36.9">0ohm</text>
<text x="185.4" y="40.7">R73</text>
<text x="229.8" y="40.7">R77</text>
<text x="55.3" y="46.5">C49</text>
<text x="92.7" y="42.7">DNS</text>
<text x="102.4" y="42.7">DNS</text>
<text x="112" y="42.7">1.0uF</text>
<text x="185.4" y="42.7">0ohm</text>
<text x="229.8" y="42.7">0ohm</text>
<text x="243.3" y="42.7">SB137</text>
<text x="243.3" y="44.6">Short</text>
<text x="55.3" y="48.9">1.0uF</text>
<text x="92.7" y="52.3">C61</text>
<text x="243.3" y="50.4">JP13</text>
<text x="243.3" y="52.3">DNS</text>
<text x="92.7" y="54.3">0.01uF</text>
<text x="69.6" y="65.8">VR3</text>
<text x="156.4" y="63.9">BAT-HOLDER-2032</text>
<text x="162.2" y="62">BT2</text>
<text x="243.3" y="60">SB140</text>
<text x="243.3" y="62">Short</text>
<text x="69.6" y="67.8">AP2127K-1.8TRG1</text>
<text x="114" y="71.6">R60</text>
<text x="121.7" y="71.6">0ohm</text>
<text x="189.2" y="71.6">SB136</text>
<text x="202.7" y="67.8">J23</text>
<text x="202.7" y="69.7">HEADER-3</text>
<text x="243.3" y="67.8">JP15</text>
<text x="243.3" y="69.7">DNS</text>
<text x="92.7" y="75.5">R61</text>
<text x="92.7" y="77.4">DNS</text>
<text x="103.5" y="77.4">C53</text>
<text x="113.2" y="77.4">C54</text>
<text x="158.4" y="77.4">J21</text>
<text x="189.2" y="73.6">Short</text>
<text x="243.3" y="77.4">SB141</text>
<text x="55.3" y="81.3">C55</text>
<text x="55.3" y="83.6">1.0uF</text>
<text x="103.5" y="79.8">DNS</text>
<text x="113.2" y="79.8">1.0uF</text>
<text x="158.4" y="79.3">HEADER-3</text>
<text x="189.2" y="81.3">JP12</text>
<text x="189.2" y="83.2">DNS</text>
<text x="243.3" y="79.3">Short</text>
<text x="92.7" y="85.1">R62</text>
<text x="92.7" y="87.1">DNS</text>
<text x="243.3" y="85.1">JP16</text>
<text x="243.3" y="87.1">DNS</text>
<text x="69.6" y="100.6">VR2</text>
<text x="69.6" y="102.5">LDK130M-R</text>
<text x="114" y="106.4">R57</text>
<text x="121.7" y="106.4">0ohm</text>
<text x="92.7" y="110.2">R58</text>
<text x="92.7" y="112.2">27K</text>
<text x="102.4" y="110.2">C50</text>
<text x="102.4" y="112.2">1.0nF</text>
<text x="113.2" y="112.2">C51</text>
<text x="55.3" y="116">C52</text>
<text x="55.3" y="118.4">1.0uF</text>
<text x="113.2" y="114.5">1.0uF</text>
<text x="221.1" y="116">TP20</text>
<text x="239.4" y="117.9">JP24</text>
<text x="239.4" y="119.9">DNS</text>
<text x="83.1" y="123.7">10K</text>
<text x="86.9" y="121.8">R59</text>
<text x="241.3" y="129.5">R78</text>
<text x="247.1" y="129.5">0ohm</text>
<text x="245.2" y="135.3">R104</text>
<text x="251" y="135.3">0ohm</text>
<text x="241.3" y="145">SB138</text>
<text x="241.3" y="146.9">Short</text>
<text x="208.5" y="150.8">J22</text>
<text x="208.5" y="152.7">HEADER-3</text>
<text x="241.3" y="154.6">JP14</text>
<text x="241.3" y="156.5">DNS</text>
<text x="56" y="177.8">MT1</text>
<text x="63.8" y="177.8">MT2</text>
<text x="71.5" y="177.8">MT3</text>
<text x="79.2" y="177.8">MT4</text>
<text x="14.9" y="181.7">FD1</text>
<text x="20.7" y="181.7">FD2</text>
<text x="26.5" y="181.7">FD3</text>
<text x="32.3" y="181.7">FD4</text>
</g>
<g font-size="1.7">
<text x="133.8" y="21">3.3V</text>
<text x="46" y="31.8" transform="rotate(-90 46 31.8)">1</text>
<text x="183" y="35.7" transform="rotate(-90 183 35.7)">1</text>
<text x="227.4" y="35.7" transform="rotate(-90 227.4 35.7)">1</text>
<text x="67.2" y="36.8">1</text>
<text x="67.2" y="38.7">2</text>
<text x="67.2" y="40.6">3</text>
<text x="82.5" y="40.6">4</text>
<text x="82.5" y="36.8">5</text>
<text x="241" y="46.4">2</text>
<text x="250.4" y="46.4">1</text>
<text x="133.8" y="59.6">1.8V</text>
<text x="241" y="54.1">2</text>
<text x="250.4" y="54.1">1</text>
<text x="241" y="63.8">2</text>
<text x="250.4" y="63.8">1</text>
<text x="67.2" y="71.5">1</text>
<text x="82.5" y="71.5">5</text>
<text x="241" y="71.5">2</text>
<text x="250.4" y="71.5">1</text>
<text x="67.2" y="73.4">2</text>
<text x="67.2" y="75.4">3</text>
<text x="82.5" y="75.4">4</text>
<text x="186.9" y="75.4">2</text>
<text x="196.4" y="75.4">1</text>
<text x="209.9" y="77.3">1</text>
<text x="209.9" y="75.4">2</text>
<text x="209.9" y="73.4">3</text>
<text x="165.5" y="83.1">3</text>
<text x="241" y="81.2">2</text>
<text x="250.4" y="81.2">1</text>
<text x="165.5" y="87">1</text>
<text x="165.5" y="85">2</text>
<text x="186.9" y="85">2</text>
<text x="196.4" y="85">1</text>
<text x="241" y="88.9">2</text>
<text x="250.4" y="88.9">1</text>
<text x="133.8" y="94.4">3.0V</text>
<text x="176.3" y="96.4">3.0V</text>
<text x="67.2" y="106.3">1</text>
<text x="82.5" y="106.3">5</text>
<text x="67.2" y="108.2">2</text>
<text x="67.2" y="110.2">3</text>
<text x="82.5" y="110.2">4</text>
<text x="237.1" y="121.7">2</text>
<text x="246.6" y="121.7">1</text>
<text x="227.4" y="126.4" transform="rotate(-90 227.4 126.4)">1</text>
<text x="205.3" y="144.6">1.8V</text>
<text x="239" y="148.8">2</text>
<text x="248.5" y="148.8">1</text>
<text x="217.6" y="160.3">1</text>
<text x="217.6" y="158.4">2</text>
<text x="217.6" y="156.5">3</text>
<text x="239" y="158.4">2</text>
<text x="248.5" y="158.4">1</text>
<text x="205.3" y="165.8">3.0V</text>
<text x="57.5" y="182.4" transform="rotate(-90 57.5 182.4)">1</text>
<text x="65.3" y="182.4" transform="rotate(-90 65.3 182.4)">1</text>
<text x="73" y="182.4" transform="rotate(-90 73 182.4)">1</text>
<text x="80.7" y="182.4" transform="rotate(-90 80.7 182.4)">1</text>
<text x="222" y="183.6">Title</text>
<text x="229.8" y="185.5">ATM3325 EVALUATION BOARD</text>
<text x="16.4" y="186.2" transform="rotate(-90 16.4 186.2)">1</text>
<text x="22.2" y="186.2" transform="rotate(-90 22.2 186.2)">1</text>
<text x="28" y="186.2" transform="rotate(-90 28 186.2)">1</text>
<text x="33.8" y="186.2" transform="rotate(-90 33.8 186.2)">1</text>
<text x="222" y="189.4">Size</text>
<text x="224" y="191.3">B</text>
<text x="229.8" y="189.4">Document Number</text>
<text x="229.8" y="191.3">067-30-610-xxxx</text>
<text x="285.7" y="189.4">Rev</text>
<text x="287.7" y="191.3">3.1</text>
<text x="222" y="195.2">Date:</text>
<text x="232.1" y="195.2">Friday, March 31, 2023</text>
<text x="260.6" y="195.2">Sheet</text>
<text x="270.3" y="195.2">9</text>
<text x="276.1" y="195.2">of</text>
<text x="283.8" y="195.2">9</text>
</g>
<g font-size="1.7" fill="#00407f">
<text x="47.6" y="27.7" transform="rotate(-90 47.6 27.7)">TP</text>
<text x="184.7" y="31.6" transform="rotate(-90 184.7 31.6)">TP</text>
<text x="227.5" y="31.6" transform="rotate(-90 227.5 31.6)">TP</text>
<text x="70.5" y="38">VIN</text>
<text x="70.5" y="39.9">GND</text>
<text x="70.5" y="41.9">EN</text>
<text x="75.3" y="38">VOUT</text>
<text x="76.9" y="41.9">ADJ</text>
<text x="70.5" y="72.8">VIN</text>
<text x="70.5" y="74.7">GND</text>
<text x="70.5" y="76.6">EN</text>
<text x="75.3" y="72.8">VOUT</text>
<text x="76.9" y="76.6">ADJ</text>
<text x="70.5" y="107.5">VIN</text>
<text x="75.3" y="107.5">VOUT</text>
<text x="70.5" y="109.4">GND</text>
<text x="70.5" y="111.4">EN</text>
<text x="76.9" y="111.4">ADJ</text>
<text x="227.5" y="122.3" transform="rotate(-90 227.5 122.3)">TP</text>
</g>
<g font-size="1.7" fill="#f00">
<text x="141" y="26.1">3.3V</text>
<text x="146.6" y="26.1">6,7,8</text>
<text x="22.6" y="37.6">8</text>
<text x="25.5" y="37.6">VCC_USB</text>
<text x="197.1" y="58.9">3</text>
<text x="200.1" y="58.9">VDDIOP</text>
<text x="262.6" y="55">VDDIO</text>
<text x="270.3" y="55">3,9</text>
<text x="262.6" y="72.4">VDDIO_SENS</text>
<text x="276.1" y="72.4">4</text>
<text x="172.3" y="83.1">VCOINCELL</text>
<text x="262.6" y="89.8">VDDIO_FLASH</text>
<text x="277.1" y="89.8">4</text>
<text x="262.6" y="99.4">VBAT</text>
<text x="269.9" y="99.4">3</text>
<text x="260.6" y="122.6">VDDIO</text>
<text x="268.4" y="122.6">3,9</text>
<text x="236" y="137.2">VCOINCELL</text>
<text x="260.6" y="132.2">VCCIO</text>
<text x="268.4" y="132.2">3,4,7</text>
<text x="260.6" y="138">VCCIO</text>
<text x="268.4" y="138">3,4,7</text>
<text x="260.6" y="159.3">VCCIO_K22</text>
<text x="272.5" y="159.3">8</text>
</g>
<g font-size="1.4">
<text x="30.9" y="11.6">5</text>
<text x="88.9" y="11.6">4</text>
<text x="146.8" y="11.6">3</text>
<text x="204.7" y="11.6">2</text>
<text x="262.6" y="11.6">1</text>
<text x=".5" y="36.2">D</text>
<text x="292.1" y="36.2">D</text>
<text x=".5" y="82.1">C</text>
<text x="292.1" y="82.1">C</text>
<text x=".5" y="127.9">B</text>
<text x="292.1" y="127.9">B</text>
<text x=".5" y="173.8">A</text>
<text x="292.1" y="173.8">A</text>
<text x="30.9" y="196.9">5</text>
<text x="88.9" y="196.9">4</text>
<text x="146.8" y="196.9">3</text>
<text x="204.7" y="196.9">2</text>
<text x="262.6" y="196.9">1</text>
</g>
</svg>
